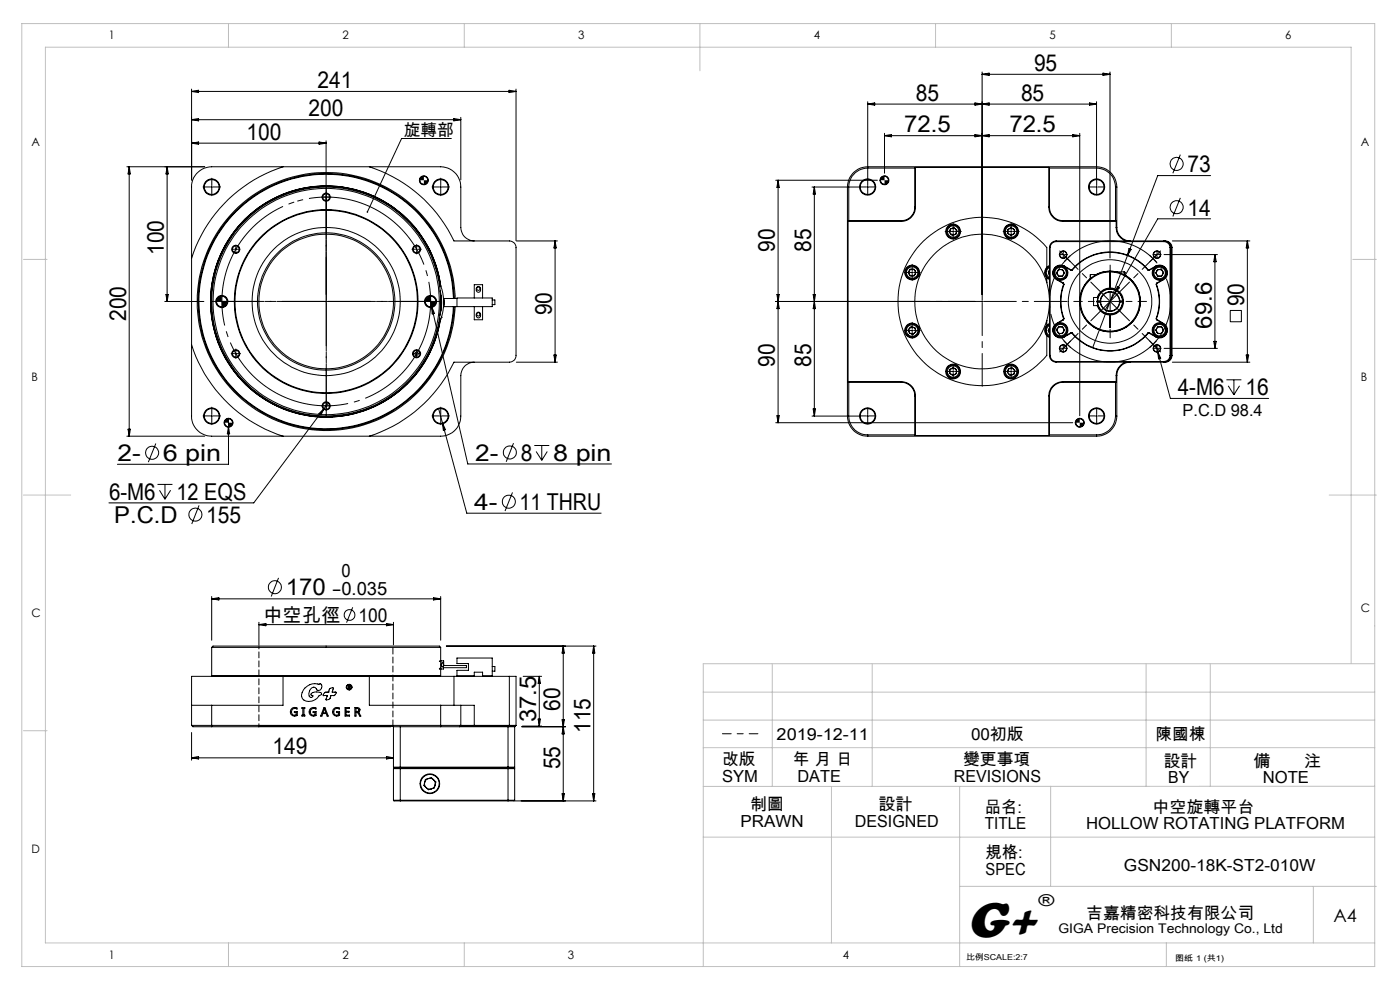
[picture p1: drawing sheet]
<svg xmlns="http://www.w3.org/2000/svg" width="297mm" height="210mm" viewBox="0 0 297 210" stroke-linecap="round" stroke-linejoin="round" font-family="sans-serif">
<g fill="none" stroke="#000" stroke-width=".21">
<path d="M40.6 18.9v19.3M40.6 19.4l1.5-.3v.5zM40.6 19.4h68.9M108 19.1l1.5 .3-1.5 .2zM109.5 18.9v32.1M208.4 15.3v47.2M208.4 15.8l1.4-.3v.5zM208.4 15.8h27.1M234 15.5l1.5 .3-1.5 .2zM235.5 15.3v39.4M26.9 35.4h16.5M27.4 35.4l.3 1.5h-.5z"/>
<path d="M27.4 35.4v57.1M35.5 35.4v28.6M35.5 35.4l.2 1.5h-.5zM40.6 25.4l1.5-.3v.5zM40.6 30.4l1.5-.3v.5zM40.6 30.4h28.6M40.6 25.4h57.2M44.8 39.7h.2M44.9 39.5v.3M60 35.4a29.9 29.9 0 0 0-19.4 19.4M67.7 30.1l1.5 .3-1.5 .2zM69.2 29.9v32.6"/>
<path d="M78.4 35.4a30.1 30.1 0 0 1 17.9 15.7h11.8a1.39 1.39 0 0 1 1.4 1.4v22.9a1.39 1.39 0 0 1-1.4 1.4h-11.8a30.2 30.2 0 0 1-17.9 15.7M89 38.2a.85 .85 0 0 0 .9 .9M89.9 37.4h.1a.86 .86 0 0 1 .8 .8M93.3 39.7h.3M93.5 39.5v.3M95.7 29.4h-10.5l-7.3 15.6M96.3 25.1l1.5 .3-1.5 .2zM97.8 24.9v13.3M164.6 38.2h21.5M165.1 38.2v51.5M165.1 38.2l.2 1.5h-.5zM172.3 39.7h10.3"/>
<path d="M172.8 39.7v48.6M172.8 39.7l.2 1.5h-.5zM183.9 39.7h.3M184.1 21.6v16.6M184.1 22.1l1.5-.3v.5zM184.1 39.5v.3M186.8 38.2a.9 .9 0 0 0 .8 .9M187.6 37.4h.2a.87 .87 0 0 1 .7 .8M187.6 28.3v8.5M187.6 28.8l1.5-.3v.5zM194.1 35.7h-10a4 4 0 0 0-4 4v7.1M194.1 35.7v8.2"/>
<path d="M194.2 35.5l-.1 .2M194.2 35.5v8.4M194.2 35.5h28.3M206.8 28.5l1.6 .3-1.6 .2zM206.8 21.8l1.6 .3-1.6 .2zM208.4 22.1l1.4-.3v.5zM208.4 28.8l1.4-.3v.5zM222.5 35.5l.1 .2M222.5 35.5v8.4M222.6 35.7h10a4 4 0 0 1 4 4M222.6 35.7v8.2M227.6 28.5l1.5 .3-1.5 .2z"/>
<path d="M229.1 28.3v59.9M229.1 28.8h-41.5M231.1 21.8l1.5 .3-1.5 .2zM232.5 39.7h.3M232.6 39.5v.3M232.6 21.6v16.6M232.6 22.1h-48.5M236.6 39.7h.3M236.6 39.7v7.1M236.9 39.7a4.3 4.3 0 0 0-4.3-4.3h-48.5a4.3 4.3 0 0 0-4.3 4.3v48.6a4.3 4.3 0 0 0 4.3 4.2M236.9 39.7v8.6M250.4 32.8l-1.6 4"/>
<path d="M256.8 37.2h-11.2l-13.8 36.5M49.9 52.9h.3M50 52.7v.3M69 41.8h.4M88.2 52.9h.3M88.4 52.7v.3M100.6 51.1a2.87 2.87 0 0 1-2.8-2.8v-8.6a4.3 4.3 0 0 0-4.3-4.3h-48.6a4.3 4.3 0 0 0-4.3 4.3v48.6a4.3 4.3 0 0 0 4.3 4.2h48.6a4.3 4.3 0 0 0 4.3-4.2v-8.6a2.87 2.87 0 0 1 2.8-2.9M109.5 51.1h8.8M117.8 51.1l.2 1.5h-.5zM117.8 51.1v25.7M179.9 46.9h11.3M179.9 46.9v34.1"/>
<path d="M180.1 46.8l-.2 .1M180.1 46.8h11.1M191.2 46.8v.1M193.1 57.1h.8l.4 .7-.4 .7h-.8l-.4-.7zM193.4 57.8h.2M193.5 57.7v.3M194.1 43.9a2.87 2.87 0 0 1-2.9 2.9M194.1 43.9h.1M194.2 43.9a3 3 0 0 1-3 3M201.6 48.5l.8-.2 .6 .6-.2 .8-.8 .2-.6-.6zM202.1 49.1h.3M202.2 49v.2"/>
<path d="M213.8 48.7l.7-.4 .7 .4v.8l-.7 .4-.7-.4zM214.3 49.1h.3M214.5 49v.2M222.1 56.7a1.53 1.53 0 0 0 0 2.2M222.1 60a14.3 14.3 0 0 0-22-7.7 14.3 14.3 0 0 0 0 23.3 14.3 14.3 0 0 0 22-7.6M222.1 56.7v-4.2a17.9 17.9 0 0 0-26-1.6 17.9 17.9 0 0 0 0 26.1 17.9 17.9 0 0 0 26-1.6v-4.2M222.1 58.9l.5 .4M222.1 60a14.3 14.3 0 0 1 0 8M222.1 58.9v1.1M222.5 43.9a3 3 0 0 0 3 3M222.5 43.9h.1M222.6 43.9a2.87 2.87 0 0 0 2.9 2.9"/>
<path d="M222.6 56.3l-.5 .4M222.6 56.5a1.42 1.42 0 0 0-.8 1.3 1.42 1.42 0 0 0 .8 1.3M222.6 58.2l-.1-.2 .1-.6-.2 .2 .2 .8M222.6 52.5h.2M222.6 56.7a1.21 1.21 0 0 0 0 2.2M222.6 52.5v22.9M222.8 52.5v22.9M224 51.3a1.33 1.33 0 0 0-1.2 1.2M224 51.1v.2M224 51.1a1.45 1.45 0 0 0-1.4 1.4M224 51.1h23.2M224 51.3h22.9"/>
<path d="M224.2 59.3l1.3 .8M224.2 59.3h.1M224.2 59.3l1.4 .7M224.6 57.2h.8l.4 .7-.4 .7h-.8l-.4-.7zM225.4 54h.3M225.5 46.8v.1M225.5 46.9h11.3M225.5 46.8h11.1M225.6 53.9v.2M225.8 56.5a1.57 1.57 0 0 0-2.2 .6 1.57 1.57 0 0 0 .6 2.2M225.8 56.5a1.57 1.57 0 0 1 .5 2.2 1.57 1.57 0 0 1-2.1 .6M225.8 56.5l1.4 .8"/>
<path d="M225.8 56.4a1.67 1.67 0 0 0-2.2 .7 1.67 1.67 0 0 0 .6 2.2M225.8 56.4l1.4 .8M225.8 56.4v.1M226.3 54.8l.1 .1M226.4 54.9l-.1 .1M226.4 54.9l.1 .1M226.5 54.8l-.1 .1M227.2 57.2v.1M227.4 57.2a10.5 10.5 0 0 1 16.2 0M227.4 57.2h-.2M227.4 57.2h.1M227.5 57.2a10.5 10.5 0 0 1 16 0"/>
<path d="M227.5 57.2l-.3 .1M231.4 58.2v.8M235.4 57.7a6.3 6.3 0 0 0-5.6 9 6.3 6.3 0 0 0 10.6 1.1 6.3 6.3 0 0 0-3.7-10l-1.2-.1M235.4 57.5a6.4 6.4 0 0 0-5.5 9.5 6.4 6.4 0 0 0 10.9 .5 6.4 6.4 0 0 0-4.6-9.9l-.7-.1M235.4 57.5h.1M235.4 58.2h.1M235.4 60h.1M235.4 57.5v3.7M235.5 57.5v3.7M236.6 46.8l.2 .1M236.8 48.3a2.94 2.94 0 0 0 2.1 2.8M236.8 46.9v1.4"/>
<path d="M236.8 48.3h.1M236.9 48.3a2.87 2.87 0 0 0 2.9 2.8M238.5 57.7l.2 .1v.5a6.4 6.4 0 0 1 2.1 9.4 6.4 6.4 0 0 1-9.5 1 6.4 6.4 0 0 1 0-9.6l.1-.9M238.5 57.7h-1.5a6.6 6.6 0 0 0-4.4 .5h-1.2M238.5 57.7v.6M239.5 52.7l.5 .2-.8 1.3zM243.5 57.2l.3 .1M243.6 57.2h.2M243.6 57.2h-.1M243.8 57.2v.1M244.5 54.8l.1 .1M244.6 54.9l-.1 .1"/>
<path d="M244.6 54.9l.1 .1M244.7 54.8l-.1 .1M245.2 56.4a1.67 1.67 0 0 1 2.2 .7 1.67 1.67 0 0 1-.6 2.2M245.2 56.4l-1.4 .8M245.2 56.4v.1M245.2 56.5a1.57 1.57 0 0 1 2.2 .6 1.57 1.57 0 0 1-.6 2.2M245.2 56.5a1.57 1.57 0 0 0-.5 2.2 1.57 1.57 0 0 0 2.1 .6M245.2 56.5l-1.4 .8M245.3 54h.3M245.4 53.9v.2M245.6 57.2h.8l.4 .7-.4 .7h-.8l-.4-.7zM246.8 59.3l-1.4 .7"/>
<path d="M246.8 59.3h.1M246.8 59.3l-1.3 .8M246.9 51.3a1.33 1.33 0 0 1 1.3 1.2M246.9 51.3v-.1a1.18 1.18 0 0 1 1.5 1.3M246.9 54h11.4M247.2 51.1a1.45 1.45 0 0 1 1.4 1.4M247.2 51.1h.1M247.8 51.4l.5 .4 .2 .7M248.2 52.5h.2M248.2 52.5v22.9M248.4 52.5v22.9M248.5 52.5v22.9"/>
<path d="M248.5 52.5h.1M248.6 52.5v22.9M248.7 51.1h16.4M250.4 42l-1.6 3.9M256.8 46.4h-11.2l-9.1 15.8M257.7 54v19.9M257.7 54l.3 1.5h-.5zM264.6 51.1v25.7M264.6 51.1l.3 1.5h-.5zM35 64h8.3M35.2 62.5h.5l-.2 1.5zM40.6 73.1a30 30 0 0 0 19.4 19.4"/>
<path d="M45.9 64a1.2 1.2 0 0 0 1.2 1.1M47.1 62.8a1.14 1.14 0 0 1 1.1 1.2M49.9 75h.3M50 74.9v.3M69 64h.4M69.2 63.8v.3M88.2 75h.3M88.4 74.9v.3M90.2 64a1.2 1.2 0 0 0 1.1 1.1M91.1 62.9l.5 2.2M91.3 62.8a1.2 1.2 0 0 1 1.2 1.2M91.6 65.1l7.6 33.3h30.5"/>
<path d="M91.6 65.1l.6 1.4-.5 .1zM93.2 67.7h.3M93.2 67.5l.3 .2M93.4 61.7l.3 2.5-.4 2.7M93.4 60.6a24.4 24.4 0 0 0-37.2-17.3 24.4 24.4 0 0 0-.4 41 24.4 24.4 0 0 0 37.5-16.6M93.5 60.6v.1M93.5 60.6a24.5 24.5 0 0 0-37.5-17.2 24.5 24.5 0 0 0-.2 41.2 24.5 24.5 0 0 0 37.7-16.8M93.5 60.6a24.5 24.5 0 0 0-37.4-17.4 24.5 24.5 0 0 0-.4 41.2 24.5 24.5 0 0 0 37.7-16.6M93.5 60.6l-.2 .1M93.5 60.7a10.2 10.2 0 0 1 0 7M93.5 60.7l-.2 .1M93.6 62.7l-.1 3.3"/>
<path d="M93.6 67.3h.1M94.1 65h.1M94.1 63.3h.1M94.2 63.3v1.7M94.2 65h10.2v-1.8h-7.5v1.8M94.2 63.3h2.7M96.2 63.3a27 27 0 0 0-40.3-22.8 27 27 0 0 0-1.2 46.3 27 27 0 0 0 41.4-20.8l.1-1M96.3 63.3a27.2 27.2 0 0 0-40.5-23 27.2 27.2 0 0 0-1.2 46.6 27.2 27.2 0 0 0 41.7-20.9v-1M96.6 63.3a27.4 27.4 0 0 0-40.8-23.2 27.4 27.4 0 0 0-1.5 46.8 27.4 27.4 0 0 0 42.1-20.4l.2-1.5M100.6 63.2v-2.8h1.8v2.8M100.6 65v2.8h1.8v-2.8M101.2 60.9l.1-.1a.56 .56 0 0 1 .7 .6 .56 .56 0 0 1-.8 .5l-.2-.3z"/>
<path d="M101.2 66.3l.1-.1a.56 .56 0 0 1 .7 .7 .56 .56 0 0 1-.8 .4l-.2-.3zM104.4 63.6h.6v1h-.6M109.5 76.8h8.8M117.5 75.3h.5l-.2 1.5zM164.6 64h42.2M164.8 62.5h.5l-.2 1.5zM165.1 64l.2 1.5h-.5zM172.5 62.5h.5l-.2 1.5zM172.8 64l.2 1.5h-.5zM193.3 69.3l.8 .2 .2 .8-.6 .6-.8-.2-.2-.8zM193.4 70.1h.2M193.5 70v.3"/>
<path d="M201.5 78.4l.7-.4 .7 .4v.8l-.7 .4-.7-.4zM202.1 78.8h.3M202.2 78.7v.2M208.2 64h.3M208.4 63.8v.3M213.9 78.2l.8-.2 .6 .6-.2 .8-.8 .2-.6-.6zM214.3 78.8h.3M214.5 78.7v.2M222.1 69a1.49 1.49 0 0 0 0 2.2M222.1 71.2l.5 .4M222.1 68v1M222.6 68.6l-.5 .4"/>
<path d="M222.6 68.8a1.45 1.45 0 0 0-.8 1.3 1.45 1.45 0 0 0 .8 1.3M222.6 69.7l-.1 .2 .1 .6-.2-.4zM222.6 75.4a1.45 1.45 0 0 0 1.4 1.4M222.6 75.4h.2M222.6 69a1.22 1.22 0 0 0 0 2.2M222.8 75.4a1.33 1.33 0 0 0 1.2 1.3M224 76.7v.1M224 76.8h23.2M224 76.7h22.9M224.2 68.6a1.65 1.65 0 0 0-.6 2.3 1.65 1.65 0 0 0 2.2 .6M224.2 68.6v.1M224.2 68.7a1.57 1.57 0 0 0-.6 2.1 1.57 1.57 0 0 0 2.2 .6"/>
<path d="M224.2 68.7a1.57 1.57 0 0 1 2.1 .5 1.57 1.57 0 0 1-.5 2.2M224.6 69.3h.8l.4 .7-.4 .8h-.8l-.4-.8zM225.4 73.9h.3M225.5 60.1l.1 .3M225.5 67.8l-1.3 .8M225.5 67.8l.1 .1M225.6 73.8v.2M225.6 60l.1 .4M225.6 67.9l-1.4 .8M225.6 60l-.1 .1M225.6 60.4a11 11 0 0 0 0 7.1M225.6 67.5l-.1 .3"/>
<path d="M225.6 60.4h.1M225.7 67.5l-.1 .4M225.7 60.4a10.2 10.2 0 0 0 0 7.1M225.7 67.5h-.1M225.8 71.4v.1M226.3 72.9l.2 .3M226.5 72.9l-.2 .3M227.2 70.6l.3 .1M227.2 70.6v.1M227.2 70.6l-1.4 .8M227.2 70.7h.2M227.2 70.7l-1.4 .8"/>
<path d="M227.4 70.7a10.5 10.5 0 0 0 16.2 0M227.5 70.7a10.4 10.4 0 0 0 16 0M227.5 70.7h-.1M232.8 63.9a2.72 2.72 0 0 1 2.7-2.6 2.72 2.72 0 0 1 2.7 2.6M232.8 64v.1M232.8 63.9h.1M232.8 63.9v.1M232.8 63.1h.1M232.8 64.8h.1M232.8 64.8a2.89 2.89 0 0 0 2.6 2M232.8 64h.7M232.8 64.1h.7"/>
<path d="M232.8 63.9h.7M232.8 63.1h-.8v1.7h.8M232.9 64.1a2.63 2.63 0 0 0 2.6 2.5 2.63 2.63 0 0 0 2.6-2.5M232.9 63.9a2.63 2.63 0 0 1 2.6-2.6 2.63 2.63 0 0 1 2.6 2.6M233.4 64.1a2.08 2.08 0 0 0 2.1 1.9 2.08 2.08 0 0 0 2.1-1.9M233.4 63.9a2.08 2.08 0 0 1 2.1-2 2.08 2.08 0 0 1 2.1 2M233.5 64.1a2 2 0 0 0 2 1.9 2 2 0 0 0 2-1.9M233.5 63.9a2 2 0 0 1 2-1.9 2 2 0 0 1 2 1.9M233.5 64v.1M233.5 63.9h.1M233.5 63.9v.1M235.3 64h.3"/>
<path d="M235.4 61.1a2.99 2.99 0 0 0-2.6 2M235.4 66.7v2.8h.1v-2.8M235.4 63.8l.1 .2M235.5 63.8v.3M235.5 64l-.1 .1M235.5 64l.1 .1M235.5 61.1a2.86 2.86 0 0 1 2.8 2.9 2.86 2.86 0 0 1-2.8 2.8M235.6 63.8l-.1 .2M236.5 62.2l-2 3.5M236.8 79.7v1.3M236.8 79.7h.1M236.9 79.7v8.6"/>
<path d="M237 60.8l.5 .3-1 1.1zM237.5 63.9h.1M237.5 64v.1M237.5 63.9v.1M237.5 64h.7M237.5 63.9h.7M238.2 64a2.72 2.72 0 0 1-2.7 2.7 2.72 2.72 0 0 1-2.7-2.6M238.2 64l-.7 .1M238.2 63.9v.1M238.9 76.8a3 3 0 0 0-2.1 2.9M239.8 76.8a2.81 2.81 0 0 0-2.9 2.9M243.5 70.7h.1"/>
<path d="M243.8 70.7h-.2M243.8 70.7l1.4 .8M243.8 70.6l-.3 .1M243.8 70.6v.1M243.8 70.6l1.4 .8M244.5 72.9l.2 .3M244.7 72.9l-.2 .3M245.2 71.4v.1M245.3 73.2l.3 1.4M245.3 60.4a10.2 10.2 0 0 1 0 7.1M245.3 67.5l.1 .4M245.3 67.5h.1"/>
<path d="M245.3 73.9h.3M245.4 67.5l.1 .3M245.4 60.4a10.4 10.4 0 0 1 0 7.1M245.4 60.4h-.1M245.4 60l-.1 .4M245.4 67.9l1.4 .8M245.4 60l.1 .1M245.4 73.8v.2M245.5 60.1l-.1 .3M245.5 67.8l-.1 .1M245.5 67.8l1.3 .8M245.6 69.3h.8l.4 .7-.4 .8h-.8l-.4-.8z"/>
<path d="M245.6 74.6l2.7 9.9h20.8M245.6 74.6l.6 1.4-.4 .1zM246.8 68.7a1.57 1.57 0 0 1 .6 2.1 1.57 1.57 0 0 1-2.2 .6M246.8 68.7a1.57 1.57 0 0 0-2.1 .5 1.57 1.57 0 0 0 .5 2.2M246.8 68.6a1.65 1.65 0 0 1 .6 2.3 1.65 1.65 0 0 1-2.2 .6M246.8 68.6v.1M246.9 73.9h11.4M247.2 76.8h.1M248.2 75.4h.2M248.2 75.4a1.33 1.33 0 0 1-1.3 1.3M248.4 75.4a1.25 1.25 0 0 1-1.5 1.3M248.5 75.4l-.2 .7-.5 .4"/>
<path d="M248.5 75.4h.1M248.6 75.4a1.45 1.45 0 0 1-1.4 1.4M248.7 76.8h16.4M257.5 72.4h.5l-.3 1.5zM261 65.9h2.3v2.4h-2.3zM264.4 75.3h.5l-.3 1.5zM26.9 92.5h16.5M27.2 91h.5l-.3 1.5zM33.1 94.1l-1.6 3.9M44.8 88.3h.2M44.9 88.1v.3M47.6 89.7v.1a.87 .87 0 0 0 .9 .7"/>
<path d="M48.5 90.5l.2 1.5h-.5zM49.4 89.7l-.1-.3a.82 .82 0 0 0-.8-.6v9.7h-23.6M67.7 87.7l1.1-1-.7 1.3zM68.8 86.7l-15 20h-30.7M69 86.1h.4M69.2 86v.2M69.6 85.5l-.8 1.2M93.1 86.7l5.9 22.2h28.5M93.3 88.3h.3M93.5 88.1v.3M93.9 89.8l.6 1.3-.4 .2zM108.9 94l-1.5 4"/>
<path d="M113.3 94.5h3.2M113.7 95.8l1.2 1.8M114.9 94.5v3.1M116.1 95.8l-1.2 1.8M164.6 89.7h63M164.8 88.2h.5l-.2 1.5zM172.3 88.3h10.3M172.5 86.7h.5l-.2 1.6zM179.9 81l.2 .1M179.9 81h11.3M180.1 81.1v7.2a4 4 0 0 0 4 3.9M180.1 81.1h11.1"/>
<path d="M183.9 88.3h.3M184.1 92.2v.3M184.1 92.5h48.5M184.1 92.2h10M184.1 88.1v.3M191.2 81a3 3 0 0 1 3 3M191.2 81.1a2.87 2.87 0 0 1 2.9 2.9M191.2 81v.1M194.1 84h.1M194.1 92.2l.1 .2M194.1 84v8.2M194.2 84v8.4"/>
<path d="M194.2 92.4h28.3M222.5 84h.1M222.5 84v8.4M222.6 92.2l-.1 .2M222.6 84v8.2M222.6 92.2h10M225.5 81v.1M225.5 81.1a2.87 2.87 0 0 0-2.9 2.9M225.5 81a3 3 0 0 0-3 3M225.5 81.1h11.1M225.5 81h11.3M228.2 89.7a.84 .84 0 0 0 .9 .8"/>
<path d="M229.1 88.8l.2 .1a.82 .82 0 0 1 .6 .8M232.5 88.3h.3M232.6 88.1v.3M232.6 92.2v.3M236.6 88.3a4 4 0 0 1-4 3.9M236.6 88.3h.3M236.6 81.1v7.2M236.8 81l-.2 .1M236.9 88.3a4.3 4.3 0 0 1-4.3 4.2M260.2 80.6h3.1M260.6 81.8l1.2 1.9M261.8 80.6v3.1"/>
<path d="M263 81.8l-1.2 1.9M33.4 102.8h3.2M33.8 104l1.2 1.9M35 102.8v3.1M36.2 104l-1.2 1.9M42.2 107.2l-1.5 4M108.7 104.4l-1.6 4M44.9 137.3v6h48.6v-1.4M44.9 137.3h48.6M44.9 137.3l.3-.3h48l.3 .3M44.9 126.5v9.3M44.9 127h48.6"/>
<path d="M44.9 127l1.5-.2v.5zM54.9 132v4.8M54.9 132.5h28.6M54.9 132.5l1.5-.3v.5zM59.1 122.6l-1.6 3.9M74.8 128.8l-1.3 3.3M82 132.2l1.5 .3-1.5 .2zM83.5 132v4.8M92 126.8l1.5 .2-1.5 .3zM93.5 137.3v2.9M93.5 126.5v9.3M94.7 137h31.7"/>
<path d="M119.5 137l.2 1.5h-.5zM119.5 137v32.9M125.9 137v32.9M125.9 137l.3 1.5h-.5zM40.6 153.9h57.2M40.6 153.9a1.75 1.75 0 0 0 1.7 .3h2.6M40.6 149.6h4.3M40.6 155.4v5.8M44.9 149.6v4.6M44.9 154.2h10M45 143.3v.2M54.9 154.2l.1-.2h28.3l.2 .2"/>
<path d="M60 143.5h-19.4v10.4M60 143.5h18.4M60 143.5v6.1h-15.1M61.9 150.3l.3-.2h.6l.2 .1v.2a.71 .71 0 0 0-1.2 .5 .71 .71 0 0 0 1 .7v-.4h-.4v-.3h.7v.9a.94 .94 0 0 1-1.3-.2 .94 .94 0 0 1 .1-1.3zM64.1 150.1h.6v.2h-.2v1.4h.2v.2h-.6v-.2h.1v-1.4h-.1zM64.7 146a3.1 3.1 0 0 1 3-.9h.2a.7 .7 0 0 1 .3 1 .7 .7 0 0 1-1 .1l-.3-.4a1.32 1.32 0 0 0-1.2 2 .34 .34 0 0 0 .4 .2 .34 .34 0 0 0 .2-.5h-.3v-.3a1.82 1.82 0 0 1 2.2-.2l-.1 .4-.4 .2a2.45 2.45 0 0 1-3.4 .8l-.3-.6v-.5zM65.9 150.3l.6-.2 .5 .1v.2a.72 .72 0 0 0-1.2 .4 .72 .72 0 0 0 1 .8v-.4h-.4v-.3h.7v.9a.94 .94 0 0 1-1.3-.2 .94 .94 0 0 1 .1-1.3zM68.7 150.1h.2l.7 1.8h-.2l-.2-.5h-.7l-.2 .5h-.3zM68.8 150.3l.3 .9h-.6zM68.8 150.3h.1M69.6 146.8h-.1a.71 .71 0 0 0-.9 .8h.8l-.3 .8a.69 .69 0 0 0 .9-.3l.2-.4M69.6 146.8l.2-.2a.67 .67 0 0 1 .9-.7l-.3 .9 .9 .1a.76 .76 0 0 1-1 .6l-.1 .1"/>
<path d="M69.6 146.8h.1M70.2 147.6v.1M70.9 150.3l.3-.2h.6l.2 .1v.2a.71 .71 0 0 0-1.2 .5 .71 .71 0 0 0 1 .7v-.4h-.4v-.3h.6v.9a.94 .94 0 0 1-1.3-.2 .94 .94 0 0 1 .2-1.3zM73.2 150.1h.9v.2h-.7v.6h.6v.2h-.6v.6h.8v.2h-1zM73.8 145.4l.5 .1-.1 .3 .2 .3-.4-.3-.2 .3zM73.9 145.5h.3v.2h-.3zM75.3 150.1h.5a.48 .48 0 0 1 .5 .2 .48 .48 0 0 1-.1 .6l-.2 .2 .6 .8h-.3l-.5-.8h-.3v.8h-.2zM75.5 150.3h.3a.32 .32 0 0 1 .3 .3 .32 .32 0 0 1-.3 .3h-.3zM76 151.1h.1M78.4 143.5h17.9M78.4 143.5v6.1h15.1M82.9 154v.2h-28"/>
<path d="M83.5 154.2h10M83.5 154.2v8.5M84.9 154.2v8.5M93.2 141.9h.3M93.2 140.3h.3M93.2 141.8h.3M93.2 140.2h.3M93.4 143.3v.2M93.5 149.6h4.3M93.5 154.2h4M93.5 141.8v.1M93.5 140.3v1.5"/>
<path d="M93.5 149.6v4.6M93.5 140.2v.1M93.5 140.2h.6v.8M93.7 140.6h.3l.1 .2-.1 .7h-.2a.47 .47 0 0 1-.1-.8zM94.1 141v.9h-.6M94.1 141l.1 .2M94.1 141h.1M94.1 141l.2 .2M94.2 141.2h4.8v.4h-4.9M96.3 143.5h11.8M96.3 143.5v6.1M97.5 154.2h10.3"/>
<path d="M97.6 154h3M97.8 153.9h11.7M97.8 149.6h2.8v4.4M97.8 149.6v4.3M97.8 153.9l-.3 .3M100.6 154h7.5M100.6 143.5v-.9h1.8v.9M100.6 143.4h-3.7v-1.2h2.5v-1.5h-2.5v-1.1h7.5v3.8h-2M104.4 141.4h.6v1h-.6M107.8 154v.2M107.8 154.2h1.4M107.8 154.2v8.5"/>
<path d="M108.1 143.5h1.4v10.4M108.1 143.5v10.5M109 154l.2 .2M109.2 154.2v8.5M109.5 153.9l-.2 .1h-1.2M110.7 154.2h9.3M110.8 154h4.1M111 143.5h3.9M114.2 152.5h.5l-.3 1.5zM114.4 143.5v10.5M114.4 143.5l.3 1.4h-.5zM119.2 152.7h.5l-.2 1.5z"/>
<path d="M119.5 154.2l.2 1.5h-.5zM40.6 160.8h42.9M40.6 160.8l1.5-.3v.5zM82 160.5l1.5 .3-1.5 .2zM83.5 162.7h1.4M83.5 162.7l.1 .2M83.5 163h1.4M83.5 169.7h1.4M83.5 169.7l.1 .2h1.3M83.5 163v6.7M83.6 162.9h1.3M83.6 162.9l-.1 .1"/>
<path d="M84.9 162.7v.2M84.9 162.9v.1M84.9 169.7v.2M84.9 169.9h22.9M84.9 163v6.7M84.9 162.7h22.9M84.9 162.9h22.9M84.9 163h22.9M84.9 169.7h22.9M90.2 165.3l1.3-.3 1 .9-.4 1.2-1.2 .4-1-.9zM107.8 162.7v.2M107.8 162.7h1.4"/>
<path d="M107.8 162.9h1.2M107.8 162.9v.1M107.8 169.7v.2M107.8 163h1.4M107.8 169.7h1.4M107.8 163v6.7M109 162.9l.2 .1M109.2 162.7l-.2 .2M109.2 169.7l-.1 .2h-1.3M109.2 163v6.7M109.3 169.9h17.1M119.2 168.4h.5l-.2 1.5z"/>
<path d="M125.7 168.4h.5l-.3 1.5z"/>
<circle cx="44.9" cy="39.7" r="1.73"/>
<circle cx="44.9" cy="39.7" r="1.56"/>
<circle cx="89.9" cy="38.2" r=".86"/>
<circle cx="89.9" cy="38.2" r=".95"/>
<circle cx="93.5" cy="39.7" r="1.57"/>
<circle cx="93.5" cy="39.7" r="1.73"/>
<circle cx="184.1" cy="39.7" r="1.57"/>
<circle cx="184.1" cy="39.7" r="1.72"/>
<circle cx="187.6" cy="38.2" r=".86"/>
<circle cx="187.6" cy="38.2" r=".95"/>
<circle cx="232.6" cy="39.7" r="1.57"/>
<circle cx="232.6" cy="39.7" r="1.72"/>
<circle cx="249.6" cy="34.8" r="1.39"/>
<circle cx="50" cy="52.9" r=".71"/>
<circle cx="50" cy="52.9" r=".86"/>
<circle cx="69.2" cy="41.8" r=".72"/>
<circle cx="69.2" cy="41.8" r=".87"/>
<circle cx="88.4" cy="52.9" r=".71"/>
<circle cx="88.4" cy="52.9" r=".86"/>
<circle cx="193.5" cy="57.8" r="1.56"/>
<circle cx="193.5" cy="57.8" r="1.42"/>
<circle cx="193.5" cy="57.8" r="1.21"/>
<circle cx="193.5" cy="57.8" r=".71"/>
<circle cx="202.2" cy="49.1" r="1.21"/>
<circle cx="202.2" cy="49.1" r=".72"/>
<circle cx="202.2" cy="49.1" r="1.57"/>
<circle cx="202.2" cy="49.1" r="1.43"/>
<circle cx="214.5" cy="49.1" r=".71"/>
<circle cx="214.5" cy="49.1" r="1.22"/>
<circle cx="214.5" cy="49.1" r="1.43"/>
<circle cx="214.5" cy="49.1" r="1.57"/>
<circle cx="225" cy="57.9" r="1.42"/>
<circle cx="225" cy="57.9" r="1.21"/>
<circle cx="225" cy="57.9" r=".71"/>
<circle cx="225.5" cy="54" r=".8"/>
<circle cx="225.5" cy="54" r=".72"/>
<circle cx="245.4" cy="54" r=".71"/>
<circle cx="245.4" cy="54" r=".8"/>
<circle cx="246" cy="57.9" r="1.42"/>
<circle cx="246" cy="57.9" r="1.21"/>
<circle cx="246" cy="57.9" r=".71"/>
<circle cx="249.6" cy="44" r="1.39"/>
<circle cx="47" cy="64" r="1.15"/>
<circle cx="47.1" cy="64" r="1.29"/>
<circle cx="50" cy="75" r=".7"/>
<circle cx="50" cy="75" r=".85"/>
<circle cx="69.2" cy="64" r="19.4"/>
<circle cx="69.2" cy="64" r="19.5"/>
<circle cx="69.2" cy="64" r="14.3"/>
<circle cx="69.2" cy="64" r="24"/>
<circle cx="69.2" cy="64" r="15.7"/>
<circle cx="69.2" cy="64" r="14.6"/>
<circle cx="69.2" cy="64" r="24.3"/>
<circle cx="88.4" cy="75" r=".7"/>
<circle cx="88.4" cy="75" r=".35"/>
<circle cx="88.4" cy="75" r=".85"/>
<circle cx="91.3" cy="64" r="1.29"/>
<circle cx="91.3" cy="64" r="1.14"/>
<circle cx="101.5" cy="61.2" r=".35"/>
<circle cx="101.5" cy="66.7" r=".35"/>
<circle cx="193.5" cy="70.1" r="1.43"/>
<circle cx="193.5" cy="70.1" r="1.56"/>
<circle cx="193.5" cy="70.1" r=".71"/>
<circle cx="193.5" cy="70.1" r="1.21"/>
<circle cx="202.2" cy="78.8" r=".72"/>
<circle cx="202.2" cy="78.8" r="1.57"/>
<circle cx="202.2" cy="78.8" r="1.44"/>
<circle cx="202.2" cy="78.8" r="1.23"/>
<circle cx="214.5" cy="78.8" r="1.22"/>
<circle cx="214.5" cy="78.8" r="1.43"/>
<circle cx="214.5" cy="78.8" r="1.57"/>
<circle cx="214.5" cy="78.8" r=".72"/>
<circle cx="225" cy="70" r="1.42"/>
<circle cx="225" cy="70" r="1.21"/>
<circle cx="225" cy="70" r=".71"/>
<circle cx="225.6" cy="73.9" r=".79"/>
<circle cx="225.6" cy="73.9" r=".71"/>
<circle cx="235.5" cy="64" r="8.9"/>
<circle cx="245.4" cy="73.9" r=".7"/>
<circle cx="245.4" cy="73.9" r=".79"/>
<circle cx="246" cy="70" r="1.42"/>
<circle cx="246" cy="70" r="1.21"/>
<circle cx="246" cy="70" r=".72"/>
<circle cx="32.3" cy="96" r="1.39"/>
<circle cx="44.9" cy="88.2" r="1.72"/>
<circle cx="44.9" cy="88.2" r="1.56"/>
<circle cx="48.5" cy="89.7" r=".85"/>
<circle cx="48.5" cy="89.7" r=".94"/>
<circle cx="69.2" cy="86.1" r=".71"/>
<circle cx="69.2" cy="86.1" r=".86"/>
<circle cx="93.5" cy="88.2" r="1.57"/>
<circle cx="93.5" cy="88.2" r="1.72"/>
<circle cx="108.2" cy="96" r="1.38"/>
<circle cx="184.1" cy="88.2" r="1.71"/>
<circle cx="184.1" cy="88.2" r="1.57"/>
<circle cx="229.1" cy="89.7" r=".95"/>
<circle cx="229.1" cy="89.7" r=".85"/>
<circle cx="232.6" cy="88.2" r="1.71"/>
<circle cx="232.6" cy="88.2" r="1.57"/>
<circle cx="41.4" cy="109.2" r="1.38"/>
<circle cx="107.9" cy="106.4" r="1.38"/>
<circle cx="58.3" cy="124.5" r="1.38"/>
<circle cx="74.2" cy="130.4" r="1.13"/>
<circle cx="74.1" cy="145.7" r=".53"/>
<circle cx="74.1" cy="145.8" r=".6"/>
<circle cx="91.2" cy="166.2" r="2.08"/>
<circle cx="91.2" cy="166.3" r="1.14"/>
<circle cx="91.2" cy="166.2" r="1.98"/>
</g>
<path d="M62.7 42.8a22.1 22.1 0 0 0-8.9 37 22.1 22.1 0 0 0 36.8-10 22.1 22.1 0 0 0-26.6-27.4l-1.3 .4" fill="none" stroke="#000" stroke-width=".21" stroke-dasharray="30.5 1.3 1.3 1.3" stroke-dashoffset="-2.9" stroke-linecap="butt"/>
<path d="M239.3 76.2a12.9 12.9 0 0 0 5.2-21.4 12.9 12.9 0 0 0-21.3 5.6 12.9 12.9 0 0 0 15.1 16.1l1-.3" fill="none" stroke="#000" stroke-width=".21" stroke-dasharray="30.5 1.3 1.3 1.3" stroke-dashoffset="9.1" stroke-linecap="butt"/>
<path d="M68.9 63.9h-24.1M69.2 63.7v-24.2M69.2 64.2v24.2M69.5 63.9h24.1" fill="none" stroke="#000" stroke-width=".21" stroke-dasharray="30.5 1.3 1.3 1.3" stroke-dashoffset="20.3"/>
<g fill="none" stroke="#000" stroke-width=".21" stroke-dasharray="30.5 1.3 1.3 1.3">
<path d="M44.6 39.7h-1.5M44.9 39.4v-1.6M44.9 39.9v1.6M45.2 39.7h1.6M93.2 39.7h-1.6M93.5 39.4v-1.6M93.5 39.9v1.6M93.8 39.7h1.6M183.8 39.7h-1.4M184.1 39.4v-1.5M184.1 39.9v1.5M184.4 39.7h1.4"/>
<path d="M232.4 39.7h-1.5M232.7 39.4v-1.5M232.7 39.9v1.5M232.9 39.7h1.5M49.8 52.9h-.6M50 52.6v-.6M50 53.2v.5M50.3 52.9h.6M68.9 41.8h-.7M69.2 41.5v-.7M69.2 42.1v.7M69.5 41.8h.7"/>
<path d="M88.1 52.9h-.7M88.4 52.6v-.7M88.4 53.2v.7M88.7 52.9h.7M193.2 57.8h-1.4M193.5 57.5v-1.4M193.5 58.1v1.4M193.8 57.8h1.4M201.9 49.1h-1.4M202.2 48.8v-1.4M202.2 49.4v1.4M202.5 49.1h1.4"/>
<path d="M214.2 49.1h-1.4M214.5 48.8v-1.4M214.5 49.4v1.4M214.8 49.1h1.4M225.3 54h-.6M225.6 53.7v-.6M225.6 54.3v.6M225.9 54h.5M226.2 54.6l-.4-.4M226.2 55.1l-.4 .4M226.6 55.1l.4 .4M226.6 54.6l.4-.4"/>
<path d="M244.4 54.6l-.5-.5M244.4 55.1l-.5 .5M244.8 55.1l.5 .5M244.8 54.6l.5-.5M245.2 54h-.6M245.5 53.7v-.6M245.5 54.3v.6M245.7 54h.6M49.8 75h-.8M50 74.7v-.7M50 75.3v.7M50.3 75h.7"/>
<path d="M88.1 75h-.6M88.4 74.7v-.5M88.4 75.3v.6M88.7 75h.5M193.2 70.1h-1.4M193.5 69.8v-1.4M193.5 70.4v1.4M193.8 70.1h1.4M201.9 78.8h-1M202.2 78.5v-1.1M202.2 79.1v1M202.5 78.8h1.1"/>
<path d="M214.2 78.8h-1M214.5 78.5v-1.1M214.5 79.1v1M214.8 78.8h1.1M225.3 73.9h-.6M225.6 73.6v-.6M225.6 74.2v.5M225.9 73.9h.5M226.2 72.8l-.5-.5M226.2 73.2l-.5 .5M226.6 73.2l.5 .5M226.6 72.8l.5-.5"/>
<path d="M244.4 72.8l-.5-.5M244.4 73.2l-.5 .5M244.8 73.2l.5 .5M244.8 72.8l.5-.5M245.2 73.9h-.6M245.5 73.6v-.6M245.5 74.2v.5M245.7 73.9h.6M44.6 88.2h-1.5M44.9 87.9v-1.5M44.9 88.5v1.6M45.2 88.2h1.6"/>
<path d="M68.9 86.1h-.7M69.2 85.8v-.7M69.2 86.4v.7M69.5 86.1h.7M93.2 88.2h-1.6M93.5 87.9v-1.5M93.5 88.5v1.6M93.8 88.2h1.6M183.8 88.2h-1.4M184.1 87.9v-1.4M184.1 88.5v1.4M184.4 88.2h1.4"/>
<path d="M232.4 88.2h-1.5M232.7 87.9v-1.4M232.7 88.5v1.4M232.9 88.2h1.5"/>
</g>
<path d="M68.9 63.9h-22M69.2 63.7v-22M69.2 64.2v22M69.5 63.9h22" fill="none" stroke="#000" stroke-width=".21" stroke-dasharray="30.5 1.3 1.3 1.3" stroke-dashoffset="21.4"/>
<path d="M235.2 63.9h-7.4M235.5 63.7v-7.5M235.5 64.2v7.5M235.8 63.9h7.4" fill="none" stroke="#000" stroke-width=".21" stroke-dasharray="30.5 1.3 1.3 1.3" stroke-dashoffset="28.7"/>
<path d="M208.1 63.9h-17.7M208.4 63.7v-17.8M208.4 64.2v17.7M208.7 63.9h17.7" fill="none" stroke="#000" stroke-width=".21" stroke-dasharray="30.5 1.3 1.3 1.3" stroke-dashoffset="23.5"/>
<path d="M235.3 63.7l-10.5-10.5M235.3 64.1l-10.5 10.5M235.7 64.1l10.5 10.5M235.7 63.7l10.5-10.5" fill="none" stroke="#000" stroke-width=".21" stroke-dasharray="30.5 1.3 1.3 1.3" stroke-dashoffset="25"/>
<path d="M153.3 155.6h7.5" fill="none" stroke="#000" stroke-width=".21" stroke-dasharray="30.5 1.3 1.3 1.3" stroke-dashoffset="28.6"/>
<path d="M54.9 137v17.2" fill="none" stroke="#000" stroke-width=".21" stroke-dasharray="1.3 .6" stroke-dashoffset=".6"/>
<path d="M83.4 137.3v16.9" fill="none" stroke="#000" stroke-width=".21" stroke-dasharray="1.3 .6" stroke-dashoffset="-.2"/>
<g fill="none" stroke="#c0c0c0" stroke-width=".21">
<path d="M4.6 5h287v200h-287zM48.5 5v5M98.5 5v5M148.5 5v10M198.5 5v5M248.5 5v5M5 55h5M287 55h5M5 105h10M282 105h10M5 155h5M149.2 152.7h142.4"/>
<path d="M149.2 146.8h142.4M149.2 158.6h142.4M163.8 140.8v26M185 140.8v26M243.1 140.8v26M256.8 140.8v26M286.6 140.8v-130.8h-277v190h282M291.6 140.8h-142.4v64.2M149.2 177.6h142.4M176.4 166.8v33.2M203.6 166.8v38.2M222.9 166.8v21.2"/>
<path d="M291.6 166.8h-142.4M203.6 188h88.4M278.6 188v12M48.5 200v5M98.5 200v5M247.4 200v5"/>
</g>
<path d="M77.8 44.9l.1 .2v-.1v.1h.2v-.2zM48.5 89.7v.8a.91 .91 0 0 0 .9-.8zM47.9 89.1l-.3 .6h.9v-.9zM89.9 38.2v.9h.1a.79 .79 0 0 0 .8-.9zM89.3 37.6l-.3 .6h.9v-.8zM47.1 64v1.1a1.14 1.14 0 0 0 1.1-1.1zM46.2 63.2l-.3 .8h1.2v-1.2zM91.3 64v1.1a1.2 1.2 0 0 0 1.2-1.1zM90.6 63.1l-.4 .9h1.1v-1.2zM228.5 89.1l-.3 .6h.9v-.9zM229.1 89.7v.8a.84 .84 0 0 0 .8-.8zM187 37.6l-.2 .6h.8v-.8zM187.6 38.2v.9h.2a.79 .79 0 0 0 .7-.9z" fill="#000"/>
<text font-size="11" x="205.1" y="198.7">G+</text>
<g font-size="4.9">
<text x="219.4" y="15">95</text>
<text x="67.4" y="18.7">241</text>
<text x="194.3" y="21.4">85</text>
<text x="216.6" y="21.4">85</text>
<text x="52.3" y="29.6">100</text>
<text x="65.4" y="24.7">200</text>
<text x="191.8" y="28.1">72.5</text>
<text x="214.1" y="28.1">72.5</text>
<text x="251.9" y="36.5">73</text>
<text x="251.9" y="45.7">14</text>
<text x="164.4" y="53.4" transform="rotate(-90 164.4 53.4)">90</text>
<text x="172.1" y="53.4" transform="rotate(-90 172.1 53.4)">85</text>
<text x="34.8" y="54.1" transform="rotate(-90 34.8 54.1)">100</text>
<text x="264" y="65" transform="rotate(-90 264 65)">90</text>
<text x="26.7" y="68.1" transform="rotate(-90 26.7 68.1)">200</text>
<text x="117.1" y="66.9" transform="rotate(-90 117.1 66.9)">90</text>
<text x="257.1" y="69.7" transform="rotate(-90 257.1 69.7)">69.6</text>
<text x="164.4" y="77.8" transform="rotate(-90 164.4 77.8)">90</text>
<text x="172.1" y="77.8" transform="rotate(-90 172.1 77.8)">85</text>
<text x="249.9" y="83.8">4-M6</text>
<text x="264.2" y="83.8">16</text>
<text x="24.9" y="97.8">2-</text>
<text x="34.6" y="97.8">6 pin</text>
<text x="100.8" y="97.7">2-</text>
<text x="110.5" y="97.7">8</text>
<text x="117.4" y="97.7">8 pin</text>
<text x="23.1" y="106">6-M6</text>
<text x="37.5" y="106">12 EQS</text>
<text x="24.2" y="110.9">P.C.D</text>
<text x="43.7" y="110.9">155</text>
<text x="100.6" y="108.2">4-</text>
<text x="110.2" y="108.2">11 THRU</text>
<text x="60.6" y="126.3">170</text>
<text x="113.7" y="153.2" transform="rotate(-90 113.7 153.2)">37.5</text>
<text x="118.8" y="150.7" transform="rotate(-90 118.8 150.7)">60</text>
<text x="125.3" y="155.5" transform="rotate(-90 125.3 155.5)">115</text>
<text x="57.8" y="160">149</text>
<text x="118.8" y="163.2" transform="rotate(-90 118.8 163.2)">55</text>
</g>
<g font-size="4.1">
<text x="55.9" y="131.9">中空孔徑</text>
<text x="76.1" y="131.9">100</text>
</g>
<g font-size="3.9">
<text x="72.4" y="122.4">0</text>
<text x="70.5" y="126.3">-0.035</text>
<text x="282.9" y="195.5">A4</text>
</g>
<g font-size="3.5">
<text x="85.7" y="28.8">旋轉部</text>
<text x="250.9" y="88.2">P.C.D 98.4</text>
<text x="164.8" y="157">2019-12-11</text>
<text x="206" y="157">00初版</text>
<text x="245.2" y="157">陳國棟</text>
<text x="153.2" y="162.3">改版</text>
<text x="153.2" y="165.8">SYM</text>
<text x="168.2" y="162.3">年 月 日</text>
<text x="169.2" y="165.8">DATE</text>
<text x="202.4" y="165.8">REVISIONS</text>
<text x="204.3" y="162.3">變更事項</text>
<text x="246.9" y="162.6">設計</text>
<text x="247.9" y="166.1">BY</text>
<text x="265.9" y="162.6">備</text>
<text x="267.9" y="166.1">NOTE</text>
<text x="276.6" y="162.6">注</text>
<text x="159.1" y="171.9">制圖</text>
<text x="186.4" y="171.9">設計</text>
<text x="208.9" y="172.4">品名:</text>
<text x="244.5" y="172.4">中空旋轉平台</text>
<text x="157.1" y="175.4">PRAWN</text>
<text x="181.3" y="175.4">DESIGNED</text>
<text x="208.9" y="175.9">TITLE</text>
<text x="230.4" y="175.9">HOLLOW ROTATING PLATFORM</text>
<text x="209.1" y="182.1">規格:</text>
<text x="209.1" y="185.6">SPEC</text>
<text x="238.4" y="184.7">GSN200-18K-ST2-010W</text>
<text x="220.3" y="192.2">®</text>
<text x="230.5" y="194.8">吉嘉精密科技有限公司</text>
</g>
<text font-size="2.8" x="224.5" y="197.8">GIGA Precision Technology Co., Ltd</text>
<g font-size="2.5">
<text x="23.1" y="8.4">1</text>
<text x="72.7" y="8.4">2</text>
<text x="122.7" y="8.4">3</text>
<text x="172.7" y="8.4">4</text>
<text x="222.7" y="8.4">5</text>
<text x="272.7" y="8.4">6</text>
<text x="6.7" y="30.9">A</text>
<text x="288.7" y="30.9">A</text>
<text x="6.7" y="80.9">B</text>
<text x="288.7" y="80.9">B</text>
<text x="6.7" y="130.9">C</text>
<text x="288.7" y="129.9">C</text>
<text x="6.7" y="180.9">D</text>
<text x="23.1" y="203.4">1</text>
<text x="72.7" y="203.4">2</text>
<text x="120.5" y="203.4">3</text>
<text x="178.8" y="203.4">4</text>
</g>
<g font-size="1.7">
<text x="204.9" y="203.7">比例SCALE:2:7</text>
<text x="249.3" y="203.8">图纸 1 (共1)</text>
</g>
</svg>
